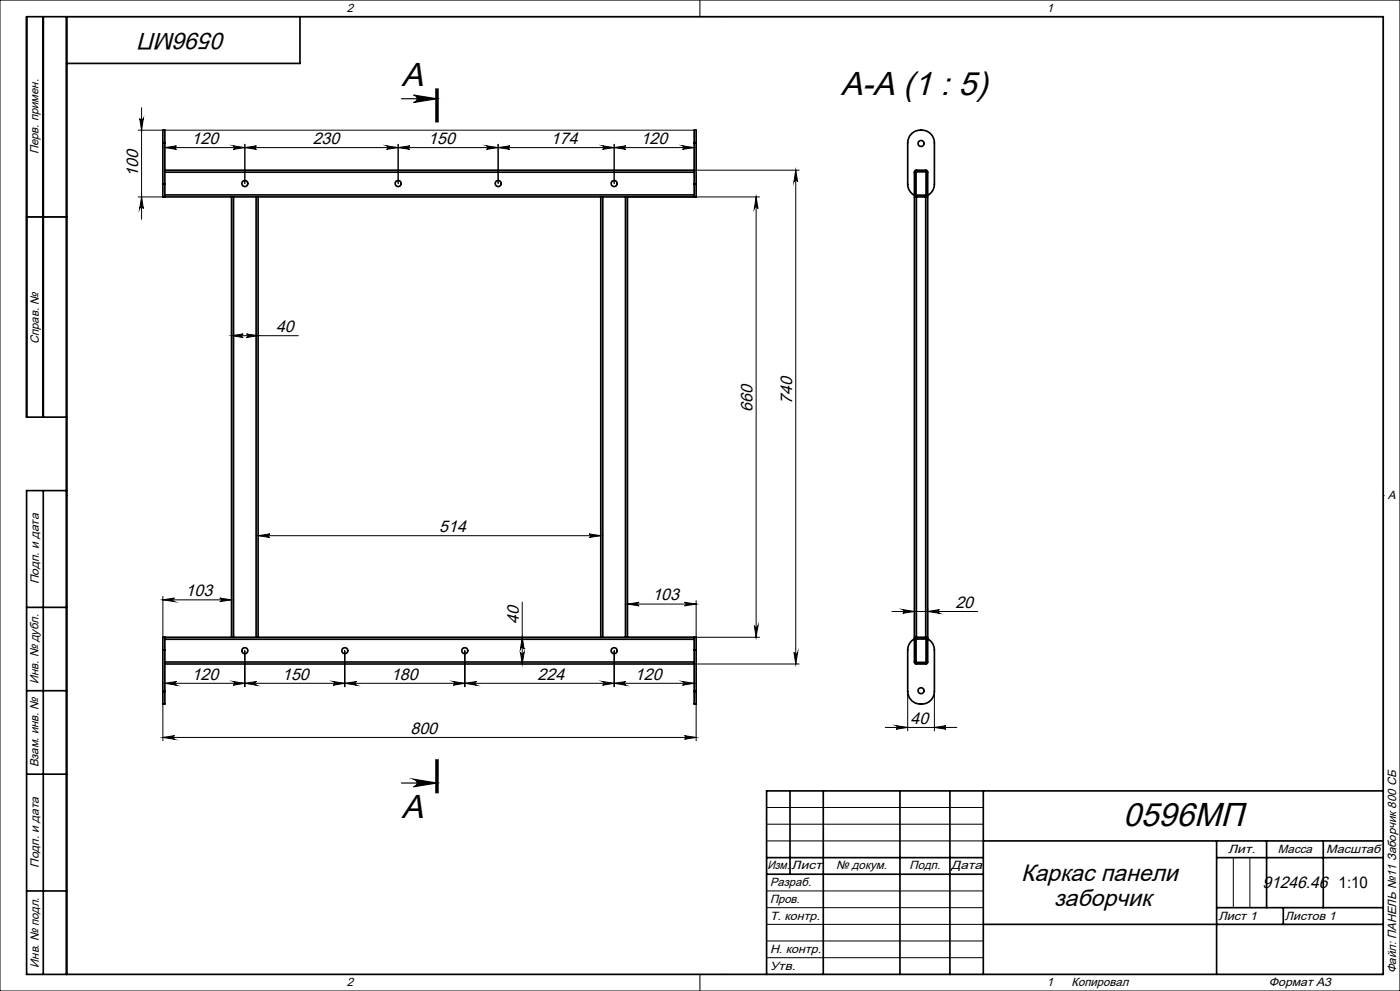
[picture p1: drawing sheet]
<svg xmlns="http://www.w3.org/2000/svg" width="420mm" height="297mm" viewBox="0 0 420 297" stroke-linecap="round" stroke-linejoin="round" font-family="sans-serif">
<g fill="none" stroke="#000" stroke-width=".3">
<path d="M0 0h420v297h-420zM20 5h395v287h-395zM210 0v5M217.5 5h.1M41.5 39h166.7M41.9 35.5a.55 .55 0 0 0 .6 .5 .55 .55 0 0 0 .5-.5l-.5 3.5zM42.5 32.3v33.4M41.5 59h7.9M42.5 59l.5 3.5a.55 .55 0 0 0-.5-.5 .55 .55 0 0 0-.6 .5zM49.5 44.2l3.5-.5a.53 .53 0 0 0-.5 .5 .53 .53 0 0 0 .5 .6zM49.5 44.2h158.7M70 43.7l3.4 .5-3.4 .6a.53 .53 0 0 0 .5-.6 .53 .53 0 0 0-.5-.5z"/>
<path d="M73.4 43.2v11.8M73.4 44.2l3.5-.5a.53 .53 0 0 0-.5 .5 .53 .53 0 0 0 .5 .6zM116 43.7l3.5 .5-3.5 .6a.53 .53 0 0 0 .5-.6 .53 .53 0 0 0-.5-.5zM119.5 43.2v11.8M119.5 44.2l3.4-.5a.53 .53 0 0 0-.5 .5 .53 .53 0 0 0 .5 .6zM145.9 43.7l3.5 .5-3.5 .6a.53 .53 0 0 0 .5-.6 .53 .53 0 0 0-.5-.5zM149.4 43.2v11.8M149.4 44.2l3.6-.5a.53 .53 0 0 0-.6 .5 .53 .53 0 0 0 .6 .6zM180.8 43.7l3.5 .5-3.5 .6a.53 .53 0 0 0 .5-.6 .53 .53 0 0 0-.5-.5zM184.3 44.2l3.4-.5a.53 .53 0 0 0-.5 .5 .53 .53 0 0 0 .5 .6zM184.3 43.2v11.8M187.6 59h40.3"/>
<path d="M204.8 43.7l3.4 .5-3.4 .6a.53 .53 0 0 0 .5-.6 .53 .53 0 0 0-.5-.5zM208.2 51h31.5M226.8 59l.6 3.5a.55 .55 0 0 0-.5-.5 .55 .55 0 0 0-.6 .5zM226.8 59v132M238.7 51l.6 3.5a.55 .55 0 0 0-.6-.5 .55 .55 0 0 0-.5 .5zM238.7 51v148M274.8 52l-.5 .5M274.8 54.3l-.5 .4M274.8 56.5l-.5 .5M275.1 58.5l-.5 .4M275.8 51l-.5 .5M277.3 58.5l-.5 .5"/>
<path d="M278 51.1l-.4 .4M278.3 53l-.5 .5M278.3 55.2l-.5 .5M278.3 57.5l-.5 .5M8 65h12M69.5 100.6h20M69.5 100.6l3.5-.5a.53 .53 0 0 0-.5 .5 .53 .53 0 0 0 .5 .5zM73.9 100.1l3.5 .5-3.5 .5a.53 .53 0 0 0 .5-.5 .53 .53 0 0 0-.5-.5zM20 148.5h.1M415 148.5h.1M48.9 179.8l3.5-.6a.53 .53 0 0 0-.6 .6 .53 .53 0 0 0 .6 .5zM48.9 178.7v12.3"/>
<path d="M48.9 179.8h20.6M65.9 179.2l3.6 .6-3.6 .5a.53 .53 0 0 0 .6-.5 .53 .53 0 0 0-.6-.6zM77.4 160.5l3.6-.5a.53 .53 0 0 0-.6 .5 .53 .53 0 0 0 .6 .6zM77.4 160.5h102.8M176.7 160l3.5 .5-3.5 .6a.53 .53 0 0 0 .6-.6 .53 .53 0 0 0-.6-.5zM73.4 195v10.8M103.4 195v10.8M139.5 195v10.8M156.1 195.5a.55 .55 0 0 0 .6 .5 .55 .55 0 0 0 .5-.5l-.5 3.5zM156.7 191l.5 3.5a.55 .55 0 0 0-.5-.5 .55 .55 0 0 0-.6 .5zM156.7 180.4v18.6M184.3 195v10.8"/>
<path d="M187.6 191h40.3M188.2 181l3.5-.5a.53 .53 0 0 0-.5 .5 .53 .53 0 0 0 .5 .6zM188.2 181h20.6M205.4 180.5l3.4 .5-3.4 .6a.53 .53 0 0 0 .5-.6 .53 .53 0 0 0-.5-.5zM208.2 199h31.5M208.8 180.1v10.9M226.3 187.5a.55 .55 0 0 0 .6 .5 .55 .55 0 0 0 .5-.5l-.6 3.5zM238.2 195.5a.55 .55 0 0 0 .5 .5 .55 .55 0 0 0 .6-.5l-.6 3.5zM267.6 183.3h25.7M270.8 182.7l3.5 .6-3.5 .5a.55 .55 0 0 0 .5-.6 .55 .55 0 0 0-.5-.5zM274.3 182.2v9.4M274.8 193.5l-.5 .5"/>
<path d="M274.8 195.7l-.5 .5M274.8 197.9l-.5 .5M275 191l-.7 .7M276.5 198.5l-.5 .5M277.3 191l-.5 .5M278.3 182.2v9.4M278.3 192.2l-.5 .5M278.3 194.4l-.5 .5M278.3 196.7l-.5 .5M278.3 183.3l3.5-.6a.55 .55 0 0 0-.5 .5 .55 .55 0 0 0 .5 .6zM48.9 211v11M49.5 204.8l3.5-.5a.55 .55 0 0 0-.5 .5 .55 .55 0 0 0 .5 .5z"/>
<path d="M49.5 204.8h158.7M70 204.3l3.4 .5-3.4 .5a.55 .55 0 0 0 .5-.5 .55 .55 0 0 0-.5-.5zM73.4 204.8l3.5-.5a.55 .55 0 0 0-.5 .5 .55 .55 0 0 0 .5 .5zM99.9 204.3l3.5 .5-3.5 .5a.55 .55 0 0 0 .5-.5 .55 .55 0 0 0-.5-.5zM103.4 204.8l3.6-.5a.55 .55 0 0 0-.6 .5 .55 .55 0 0 0 .6 .5zM136 204.3l3.5 .5-3.5 .5a.55 .55 0 0 0 .5-.5 .55 .55 0 0 0-.5-.5zM139.5 204.8l3.4-.5a.55 .55 0 0 0-.5 .5 .55 .55 0 0 0 .5 .5zM180.8 204.3l3.5 .5-3.5 .5a.55 .55 0 0 0 .5-.5 .55 .55 0 0 0-.5-.5zM184.3 204.8l3.4-.5a.55 .55 0 0 0-.5 .5 .55 .55 0 0 0 .5 .5zM204.8 204.3l3.4 .5-3.4 .5a.55 .55 0 0 0 .5-.5 .55 .55 0 0 0-.5-.5zM208.8 211v11M265.6 218h21.5"/>
<path d="M268.8 217.5l3.5 .5-3.5 .5a.53 .53 0 0 0 .5-.5 .53 .53 0 0 0-.5-.5zM272.3 207.2v11.8M280.3 218l3.5-.5a.53 .53 0 0 0-.5 .5 .53 .53 0 0 0 .5 .5zM280.3 207.2v11.8M48.9 221l3.5-.5a.53 .53 0 0 0-.6 .5 .53 .53 0 0 0 .6 .5zM48.9 221h159.9M205.4 220.5l3.4 .5-3.4 .5a.53 .53 0 0 0 .5-.5 .53 .53 0 0 0-.5-.5zM230 242h65M230 247h65M230 252h65M370 257v15M375 257v15"/>
<path d="M230 267h65M230 272h65M230 277h65M210 292v5M217.5 292h.1M230 282h65M230 287h65"/>
</g>
<path d="M120.4 29.6h10.7M124.1 28.5l7 1.1-7 1.1a1.11 1.11 0 0 0 1-1.1 1.11 1.11 0 0 0-1-1.1zM130.7 26.6v10M131.1 26.6v10M131.4 26.6v10M120.4 234.7h10.7M124.1 233.5l7 1.2-7 1.1a1.13 1.13 0 0 0 1-1.1 1.13 1.13 0 0 0-1-1.2zM130.7 227.6v10M131.1 227.6v10M131.4 227.6v10z" fill="none" stroke="#000" stroke-width=".35"/>
<g fill="none" stroke="#000" stroke-width=".5">
<path d="M13 5v120M20 5v287M90 5v14h-70M48.9 42.8v-3.8h.6v3.8M48.9 55.2v3.8h20.6M48.9 42.8h.6M48.9 55.2h.6M48.9 42.8v12.4M49.5 55.2v3.8M49.5 42.8v12.4M49.5 51h158.7M49.5 51.6h158.7"/>
<path d="M49.5 58.4h158.7M69.5 59h.6M69.5 59v132M70.1 59v132M70.1 59h6.7M76.8 59h.6M76.8 59v132M77.4 59h102.8M77.4 59v132M180.2 59h.6M180.2 59v132M180.8 59h6.8"/>
<path d="M180.8 59v132M187.6 59h.6M187.6 59v132M188.2 59v132M208.2 42.8v-3.8h.6v3.8M208.2 55.2v3.8M208.2 42.8h.6M208.2 55.2h.6M208.2 42.8v12.4M208.8 55.2v3.8h-20.6M208.8 42.8v12.4M274.4 58.6a3.9 3.9 0 0 1-2.1-3.4v-12.4a4 4 0 0 1 4-3.8 4 4 0 0 1 4 3.8v12.4a3.8 3.8 0 0 1-2 3.4"/>
<path d="M274.8 51.5h3v7h-3zM274.9 59l-.6-.5 .1-7.1 .4-.4h3l.5 .5v7l-.6 .5M274.9 59h-.6v132h.6M274.9 59h2.8M274.9 59v132M277.7 59h.6v132h-.6M277.7 59v132M8 65h12M20 125h-12v-120h407v287h-407v-145h12M13 147v145M8 182h12M48.9 194.8v12.4"/>
<path d="M48.9 194.8h.6M49.5 191v3.8M49.5 194.8v12.4M49.5 191.6h158.7M49.5 198.4h158.7M49.5 199h158.7M69.5 191h.6M69.5 191h-20.6v3.8M70.1 191h6.7M76.8 191h.6M77.4 191h102.8M180.2 191h.6"/>
<path d="M180.8 191h6.8M187.6 191h.6M188.2 191h20.6v3.8M208.2 191v3.8M208.2 194.8h.6M208.2 194.8v12.4M208.8 194.8v12.4M274.4 191.4a3.9 3.9 0 0 0-2.1 3.4v12.4a4 4 0 0 0 4 3.8 4 4 0 0 0 4-3.8v-12.4a3.8 3.8 0 0 0-2-3.4M274.8 191.5l3 .1v6.9l-3-.1zM274.9 191l-.6 .5 .1 7.1 .4 .4h3l.5-.5v-7l-.6-.5M274.9 191h2.8M8 207h12"/>
<path d="M48.9 207.2v3.8h.6v-3.8M48.9 207.2h.6M208.2 207.2v3.8h.6v-3.8M208.2 207.2h.6M8 232h12M237 237v25M247 237v55M270 237v55M285 237v55M295 237v55M415 237h-185v55M230 257h65"/>
<path d="M295 252h120M365 252v40M365 257h50M380 252v20M397 252v20M8 267h12M230 262h65M295 277h120M365 272h50M385 272v5"/>
<circle cx="73.5" cy="55" r=".92"/>
<circle cx="119.4" cy="55" r=".9"/>
<circle cx="149.5" cy="55" r=".9"/>
<circle cx="184.2" cy="55" r=".9"/>
<circle cx="276.3" cy="43" r=".89"/>
<circle cx="73.5" cy="195" r=".9"/>
<circle cx="103.5" cy="195" r=".89"/>
<circle cx="139.4" cy="195" r=".89"/>
<circle cx="184.2" cy="195" r=".89"/>
<circle cx="276.3" cy="207" r=".89"/>
</g>
<g fill="#000">
<path d="M124.1 28.5l7 1.1-7 1.1a1.11 1.11 0 0 0 1-1.1 1.11 1.11 0 0 0-1-1.1zM124.1 233.5l7 1.2-7 1.1a1.13 1.13 0 0 0 1-1.1 1.13 1.13 0 0 0-1-1.2z"/>
<path d="M73.4 44.2l3.5-.5a.53 .53 0 0 0-.5 .5 .53 .53 0 0 0 .5 .6zM116 43.7l3.5 .5-3.5 .6a.53 .53 0 0 0 .5-.6 .53 .53 0 0 0-.5-.5zM149.4 44.2l3.6-.5a.53 .53 0 0 0-.6 .5 .53 .53 0 0 0 .6 .6zM180.8 43.7l3.5 .5-3.5 .6a.53 .53 0 0 0 .5-.6 .53 .53 0 0 0-.5-.5z"/>
<path d="M119.5 44.2l3.4-.5a.53 .53 0 0 0-.5 .5 .53 .53 0 0 0 .5 .6zM145.9 43.7l3.5 .5-3.5 .6a.53 .53 0 0 0 .5-.6 .53 .53 0 0 0-.5-.5z"/>
<path d="M77.4 160.5l3.6-.5a.53 .53 0 0 0-.6 .5 .53 .53 0 0 0 .6 .6zM176.7 160l3.5 .5-3.5 .6a.53 .53 0 0 0 .6-.6 .53 .53 0 0 0-.6-.5zM48.9 179.8l3.5-.6a.53 .53 0 0 0-.6 .6 .53 .53 0 0 0 .6 .5zM65.9 179.2l3.6 .6-3.6 .5a.53 .53 0 0 0 .6-.5 .53 .53 0 0 0-.6-.6zM188.2 181l3.5-.5a.53 .53 0 0 0-.5 .5 .53 .53 0 0 0 .5 .6zM205.4 180.5l3.4 .5-3.4 .6a.53 .53 0 0 0 .5-.6 .53 .53 0 0 0-.5-.5zM49.5 44.2l3.5-.5a.53 .53 0 0 0-.5 .5 .53 .53 0 0 0 .5 .6zM70 43.7l3.4 .5-3.4 .6a.53 .53 0 0 0 .5-.6 .53 .53 0 0 0-.5-.5zM184.3 44.2l3.4-.5a.53 .53 0 0 0-.5 .5 .53 .53 0 0 0 .5 .6zM204.8 43.7l3.4 .5-3.4 .6a.53 .53 0 0 0 .5-.6 .53 .53 0 0 0-.5-.5zM49.5 204.8l3.5-.5a.55 .55 0 0 0-.5 .5 .55 .55 0 0 0 .5 .5zM70 204.3l3.4 .5-3.4 .5a.55 .55 0 0 0 .5-.5 .55 .55 0 0 0-.5-.5zM73.4 204.8l3.5-.5a.55 .55 0 0 0-.5 .5 .55 .55 0 0 0 .5 .5zM99.9 204.3l3.5 .5-3.5 .5a.55 .55 0 0 0 .5-.5 .55 .55 0 0 0-.5-.5zM103.4 204.8l3.6-.5a.55 .55 0 0 0-.6 .5 .55 .55 0 0 0 .6 .5zM136 204.3l3.5 .5-3.5 .5a.55 .55 0 0 0 .5-.5 .55 .55 0 0 0-.5-.5zM139.5 204.8l3.4-.5a.55 .55 0 0 0-.5 .5 .55 .55 0 0 0 .5 .5zM180.8 204.3l3.5 .5-3.5 .5a.55 .55 0 0 0 .5-.5 .55 .55 0 0 0-.5-.5zM184.3 204.8l3.4-.5a.55 .55 0 0 0-.5 .5 .55 .55 0 0 0 .5 .5zM204.8 204.3l3.4 .5-3.4 .5a.55 .55 0 0 0 .5-.5 .55 .55 0 0 0-.5-.5zM69.5 100.6l3.5-.5a.53 .53 0 0 0-.5 .5 .53 .53 0 0 0 .5 .5zM73.9 100.1l3.5 .5-3.5 .5a.53 .53 0 0 0 .5-.5 .53 .53 0 0 0-.5-.5z"/>
<path d="M226.3 187.5a.55 .55 0 0 0 .6 .5 .55 .55 0 0 0 .5-.5l-.6 3.5zM226.8 59l.6 3.5a.55 .55 0 0 0-.5-.5 .55 .55 0 0 0-.6 .5zM156.1 195.5a.55 .55 0 0 0 .6 .5 .55 .55 0 0 0 .5-.5l-.5 3.5zM156.7 191l.5 3.5a.55 .55 0 0 0-.5-.5 .55 .55 0 0 0-.6 .5zM238.2 195.5a.55 .55 0 0 0 .5 .5 .55 .55 0 0 0 .6-.5l-.6 3.5zM238.7 51l.6 3.5a.55 .55 0 0 0-.6-.5 .55 .55 0 0 0-.5 .5zM42.5 59l.5 3.5a.55 .55 0 0 0-.5-.5 .55 .55 0 0 0-.6 .5zM41.9 35.5a.55 .55 0 0 0 .6 .5 .55 .55 0 0 0 .5-.5l-.5 3.5z"/>
<path d="M270.8 182.7l3.5 .6-3.5 .5a.55 .55 0 0 0 .5-.6 .55 .55 0 0 0-.5-.5zM278.3 183.3l3.5-.6a.55 .55 0 0 0-.5 .5 .55 .55 0 0 0 .5 .6z"/>
<path d="M268.8 217.5l3.5 .5-3.5 .5a.53 .53 0 0 0 .5-.5 .53 .53 0 0 0-.5-.5zM280.3 218l3.5-.5a.53 .53 0 0 0-.5 .5 .53 .53 0 0 0 .5 .5z"/>
<path d="M205.4 220.5l3.4 .5-3.4 .5a.53 .53 0 0 0 .5-.5 .53 .53 0 0 0-.5-.5zM48.9 221l3.5-.5a.53 .53 0 0 0-.6 .5 .53 .53 0 0 0 .6 .5z"/>
</g>
<g font-size="10">
<text x="120.4" y="25.7">A</text>
<text x="252.2" y="28.4">A-A (1 : 5)</text>
<text x="120.4" y="245.1">A</text>
<text x="337" y="247.6">0596МП</text>
</g>
<g font-size="7.1">
<text x="67.9" y="9.8" transform="rotate(-180 67.9 9.8)">0596МП</text>
<text x="306.3" y="264">Каркас панели</text>
<text x="316.2" y="271.5">заборчик</text>
</g>
<g font-size="5">
<text x="57.5" y="43.1">120</text>
<text x="93.8" y="43.1">230</text>
<text x="128.5" y="43.1">150</text>
<text x="165.3" y="43.1">174</text>
<text x="192.2" y="43.1">120</text>
<text x="41.4" y="52.9" transform="rotate(-90 41.4 52.9)">100</text>
<text x="82.8" y="99.5">40</text>
<text x="225.8" y="123.5" transform="rotate(-90 225.8 123.5)">660</text>
<text x="237.7" y="121.1" transform="rotate(-90 237.7 121.1)">740</text>
<text x="131.8" y="159.4">514</text>
<text x="55.7" y="178.7">103</text>
<text x="195.7" y="179.9">103</text>
<text x="286.6" y="182.2">20</text>
<text x="155.6" y="187.1" transform="rotate(-90 155.6 187.1)">40</text>
<text x="57.5" y="203.7">120</text>
<text x="84.6" y="203.7">150</text>
<text x="117.3" y="203.7">180</text>
<text x="161.3" y="203.7">224</text>
<text x="190.5" y="203.7">120</text>
<text x="123.1" y="219.9">800</text>
<text x="273.2" y="216.9">40</text>
<text x="378.7" y="266.1">91246.46</text>
</g>
<text font-size="4.8" x="401.6" y="266.1">1:10</text>
<g font-size="3.6">
<text x="104" y="3.6">2</text>
<text x="314" y="3.6">1</text>
<text x="11.6" y="46.3" transform="rotate(-90 11.6 46.3)">Перв. примен.</text>
<text x="11.6" y="103.2" transform="rotate(-90 11.6 103.2)">Справ. №</text>
<text x="416.4" y="149.6">A</text>
<text x="11.6" y="175.1" transform="rotate(-90 11.6 175.1)">Подп. и дата</text>
<text x="11.6" y="205" transform="rotate(-90 11.6 205)">Инв. № дубл.</text>
<text x="11.6" y="230" transform="rotate(-90 11.6 230)">Взам. инв. №</text>
<text x="368.4" y="255.6">Лит.</text>
<text x="383.4" y="255.6">Масса</text>
<text x="397.8" y="255.6">Масштаб</text>
<text x="11.6" y="260.1" transform="rotate(-90 11.6 260.1)">Подп. и дата</text>
<text x="230.2" y="260.6">Изм.</text>
<text x="237.5" y="260.6">Лист</text>
<text x="250.9" y="260.6">№ докум.</text>
<text x="272.9" y="260.6">Подп.</text>
<text x="285.4" y="260.6">Дата</text>
<text x="231" y="265.6">Разраб.</text>
<text x="231" y="275.6">Т. контр.</text>
<text x="231" y="270.6">Пров.</text>
<text x="365.5" y="275.6">Лист 1</text>
<text x="385.5" y="275.6">Листов 1</text>
<text x="231" y="285.6">Н. контр.</text>
<text x="11.6" y="290" transform="rotate(-90 11.6 290)">Инв. № подл.</text>
<text x="231" y="290.6">Утв.</text>
<text x="418.9" y="291.8" transform="rotate(-90 418.9 291.8)">Файл: ПАНЕЛЬ №11 Заборчик 800 СБ</text>
<text x="104" y="295.6">2</text>
<text x="314" y="295.6">1</text>
<text x="321.5" y="295.6">Копировал</text>
<text x="380.7" y="295.6">Формат А3</text>
</g>
</svg>
